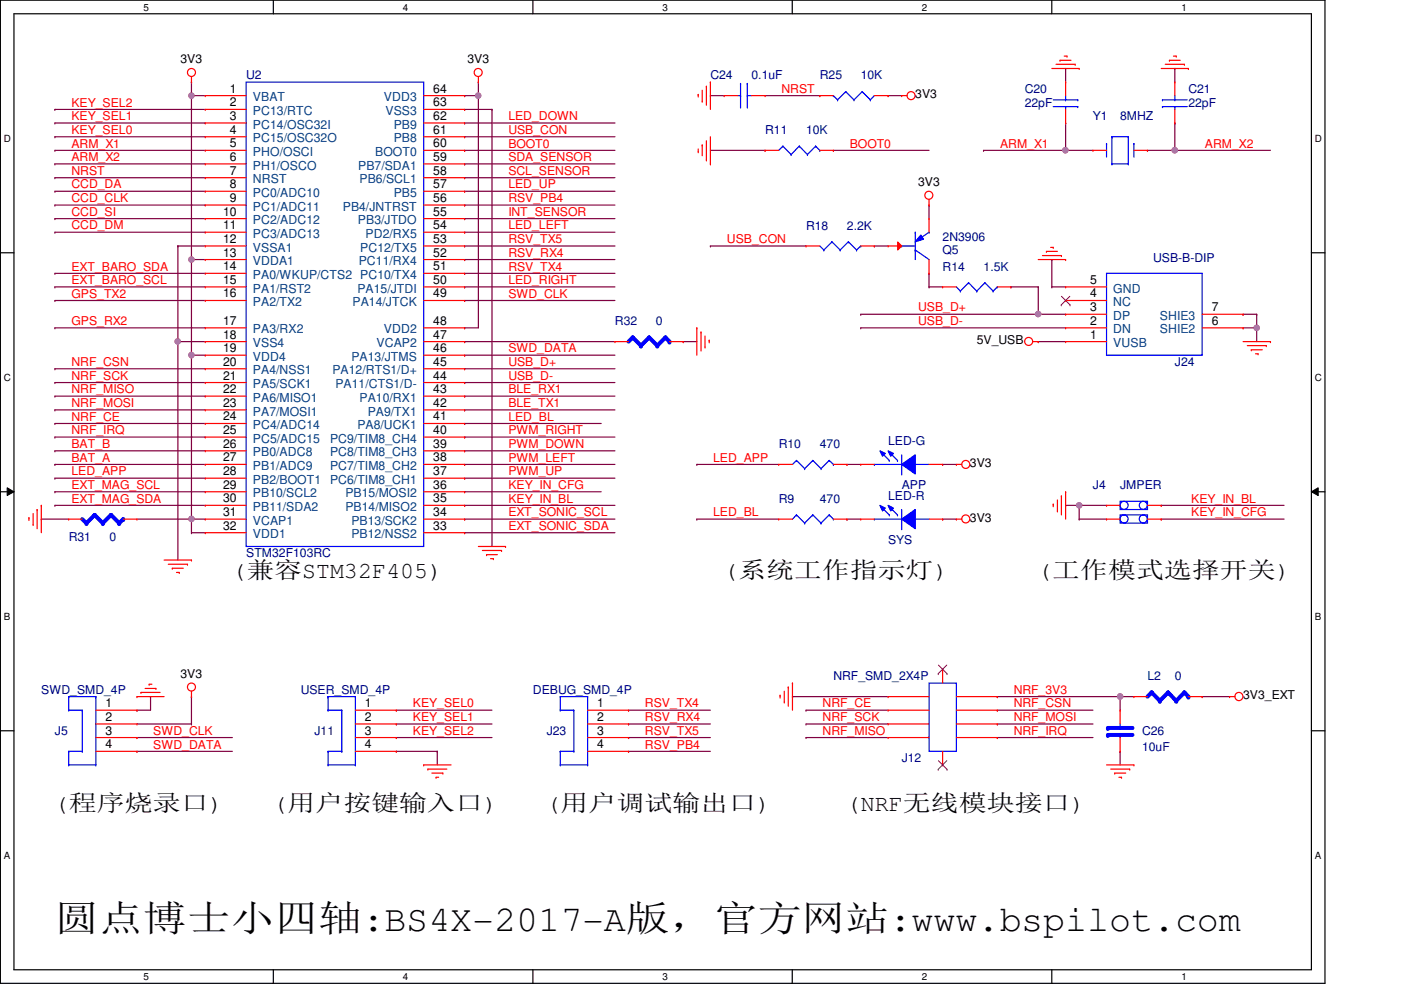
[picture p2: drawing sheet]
<svg xmlns="http://www.w3.org/2000/svg" width="297mm" height="210mm" viewBox="0 0 297 210" stroke-linecap="round" stroke-linejoin="round" font-family="sans-serif">
<path d="M.1 0h280.8v208.5h-280.8zM3 2.9h275v202.7h-275z" fill="none" stroke="#000" stroke-width=".25"/>
<g fill="#fff">
<path d="M30.4 .3h1.2v2.4h-1.2z"/>
<path d="M30.4 205.9h1.2v2.3h-1.2z"/>
</g>
<path d="M58 0v2.9M58 205.6v2.9" fill="none" stroke="#000" stroke-width=".25"/>
<g fill="#fff">
<path d="M85.4 .3h1.2v2.4h-1.2z"/>
<path d="M85.4 205.9h1.2v2.3h-1.2z"/>
</g>
<path d="M113 0v2.9M113 205.6v2.9" fill="none" stroke="#000" stroke-width=".25"/>
<g fill="#fff">
<path d="M140.5 .3h1.1v2.4h-1.1z"/>
<path d="M140.5 205.9h1.1v2.3h-1.1z"/>
</g>
<path d="M168 0v2.9M168 205.6v2.9" fill="none" stroke="#000" stroke-width=".25"/>
<g fill="#fff">
<path d="M195.4 .3h1.2v2.4h-1.2z"/>
<path d="M195.4 205.9h1.2v2.3h-1.2z"/>
</g>
<path d="M223 0v2.9M223 205.6v2.9" fill="none" stroke="#000" stroke-width=".25"/>
<g fill="#fff">
<path d="M250.5 .3h1.1v2.4h-1.1z"/>
<path d="M250.5 205.9h1.1v2.3h-1.1z"/>
<path d="M.8 28.2h1.5v2.4h-1.5z"/>
<path d="M278.8 28.2h1.4v2.4h-1.4z"/>
<path d="M.8 78.9h1.5v2.3h-1.5z"/>
<path d="M278.8 78.9h1.4v2.3h-1.4z"/>
</g>
<path d="M.1 53.6h2.9M278 53.6h2.9" fill="none" stroke="#000" stroke-width=".25"/>
<g fill="#fff">
<path d="M.8 129.6h1.4v2.3h-1.4z"/>
<path d="M278.8 129.6h1.3v2.3h-1.3z"/>
</g>
<path d="M.1 104.3h2.9M278 104.3h2.9" fill="none" stroke="#000" stroke-width=".25"/>
<path d="M1.5 103.4l1.5 .9-1.5 .8zM278 104.3l1.5-.9v1.7z" fill="#000"/>
<path d="M1.5 103.4l1.5 .9-1.5 .8zM278 104.3l1.5-.9v1.7z" fill="none" stroke="#000" stroke-width=".21"/>
<g fill="#fff">
<path d="M.8 180.3h1.4v2.3h-1.4z"/>
<path d="M278.8 180.3h1.3v2.3h-1.3z"/>
</g>
<path d="M.1 154.9h2.9M278 154.9h2.9" fill="none" stroke="#000" stroke-width=".25"/>
<g fill="none" stroke="#800040" stroke-width=".25">
<path d="M101.4 17.4h.1M101.4 17.4v52.1h-2.9M98.5 23.2h.1M98.5 20.3h.1M98.5 23.2h5.8M98.5 20.3h2.9M101.4 20.3h.1M104.3 23.2h.1M104.3 23.2v92.7M98.5 69.5h.1M98.5 84h.1M98.5 86.9h.1"/>
<path d="M98.5 84h31.9M98.5 86.9h31.9"/>
</g>
<circle cx="101.4" cy="20.3" r=".56" fill="#f0f"/>
<circle cx="101.4" cy="20.3" r=".56" fill="none" stroke="#f0f" stroke-width=".25"/>
<g fill="none" stroke="#800040" stroke-width=".25">
<path d="M98.5 31.9h.1M98.5 31.9h31.9M11.6 78.2h.1M11.6 69.5h.1M11.6 63.7h.1M11.6 78.2h31.9M11.6 69.5h31.9M11.6 63.7h31.9M37.7 72.4h.1M37.7 72.4v46.3M98.5 78.2h.1M98.5 78.2h31.9"/>
<path d="M98.5 81.1h.1M98.5 81.1h31.9"/>
</g>
<circle cx="37.7" cy="72.4" r=".56" fill="#f0f"/>
<circle cx="37.7" cy="72.4" r=".56" fill="none" stroke="#f0f" stroke-width=".25"/>
<path d="M11.6 31.9h.1M11.6 31.9h31.9M40.6 20.3h.1M40.6 20.3v34.7M40.6 55h.1M40.6 55h2.9" fill="none" stroke="#800040" stroke-width=".25"/>
<circle cx="40.6" cy="55" r=".56" fill="#f0f"/>
<circle cx="40.6" cy="55" r=".56" fill="none" stroke="#f0f" stroke-width=".25"/>
<circle cx="40.6" cy="20.3" r=".56" fill="#f0f"/>
<circle cx="40.6" cy="20.3" r=".56" fill="none" stroke="#f0f" stroke-width=".25"/>
<path d="M11.6 34.8h.1M11.6 37.7h.1M11.6 34.8h31.9M11.6 37.7h31.9M40.6 55h.1M40.6 55v20.3M40.6 75.3h.1M40.6 75.3h2.9M40.6 112.9h.1M40.6 110.1h.1M40.6 110.1v2.8M40.6 112.9h2.9" fill="none" stroke="#800040" stroke-width=".25"/>
<circle cx="40.6" cy="110" r=".56" fill="#f0f"/>
<circle cx="40.6" cy="110" r=".56" fill="none" stroke="#f0f" stroke-width=".25"/>
<g fill="none" stroke="#800040" stroke-width=".25">
<path d="M40.6 17.4h.1M40.6 17.4v2.9M225.9 14.5h.1M225.9 14.5v2.9M249.1 14.5h.1M249.1 14.5v2.9M40.6 20.3h.1M40.6 20.3h2.9M98.5 29h.1M98.5 37.7h.1M98.5 34.8h.1M98.5 26.1h.1"/>
<path d="M98.5 29h31.9M98.5 37.7h31.9M98.5 34.8h31.9M98.5 26.1h31.9M225.9 26.1h.1M225.9 31.9h.1M225.9 26.1v5.8M225.9 31.9h5.8M243.3 31.9h.1M249.1 26.1h.1M249.1 26.1v5.8h-5.8M11.6 49.2h.1"/>
<path d="M11.6 46.4h.1M11.6 43.5h.1M11.6 40.6h.1M11.6 58h.1M11.6 49.2h31.9M11.6 46.4h31.9M11.6 43.5h31.9M11.6 40.6h31.9M11.6 58h31.9M37.7 52.2h.1M37.7 52.2h5.8M98.5 52.2h.1"/>
<path d="M98.5 46.4h.1M98.5 49.2h.1M98.5 52.2h31.9M98.5 49.2h31.9M98.5 46.4h31.9M11.6 60.8h.1M11.6 60.8h31.9M37.7 72.4h.1M37.7 72.4h5.8M98.5 72.4h.1M98.5 60.8h.1M98.5 72.4h31.9"/>
<path d="M98.5 60.8h31.9M11.6 81.1h.1M11.6 86.9h.1M11.6 84h.1M11.6 95.6h.1M11.6 98.5h.1M11.6 81.1h31.9M11.6 86.9h31.9M11.6 84h31.9M11.6 95.6h31.9M11.6 98.5h31.9M98.5 89.8h.1"/>
<path d="M98.5 89.8h29M40.6 110.1h.1M40.6 110.1h2.9M98.5 107.1h.1M98.5 107.1h31.9M147.7 110.1h.1M147.7 110.1h17.4M179.6 110.1h.1M179.6 110.1h2.9M199.9 110.1h.1M199.9 110.1h2.9M133.3 153.5h.1"/>
<path d="M133.3 156.4h.1M133.3 153.5h17.3M133.3 156.4h17.3"/>
</g>
<circle cx="249.1" cy="31.9" r=".57" fill="#f0f"/>
<circle cx="249.1" cy="31.9" r=".57" fill="none" stroke="#f0f" stroke-width=".25"/>
<path d="M208.5 31.9h.1M208.5 31.9h17.4" fill="none" stroke="#800040" stroke-width=".25"/>
<circle cx="225.9" cy="31.9" r=".56" fill="#f0f"/>
<circle cx="225.9" cy="31.9" r=".56" fill="none" stroke="#f0f" stroke-width=".25"/>
<path d="M249.1 31.9h.1M249.1 31.9h20.3M228.8 107.1h.1M228.8 107.1v3" fill="none" stroke="#800040" stroke-width=".25"/>
<circle cx="228.8" cy="107.1" r=".56" fill="#f0f"/>
<circle cx="228.8" cy="107.1" r=".56" fill="none" stroke="#f0f" stroke-width=".25"/>
<g fill="none" stroke="#800040" stroke-width=".25">
<path d="M150.6 31.9h11.6M162.2 31.9h.1M176.7 31.9h.1M176.7 31.9h20.3M188.3 20.3h.1M188.3 20.3h2.9M98.5 40.6h.1M98.5 43.5h.1M98.5 40.6h31.9M98.5 43.5h31.9M147.7 98.5h.1M147.7 98.5h17.4"/>
<path d="M179.6 98.5h.1M179.6 98.5h2.9M199.9 98.5h.1M199.9 98.5h2.9M225.9 107.1h.1M225.9 107.1h8.7M228.8 107.1h.1M228.8 110.1h.1M228.8 110.1h5.8M246.2 107.1h.1M246.2 110.1h.1M246.2 107.1h26"/>
<path d="M246.2 110.1h26M84 150.6h.1M84 153.5h.1M84 159.3h.1M84 156.4h.1M84 150.6h20.3M84 153.5h20.3M84 159.3h8.7M84 156.4h20.3M92.7 159.3h.1M92.7 159.3v2.9M133.3 150.6h.1"/>
<path d="M133.3 150.6h17.3M168 147.7h.1M168 147.7h20.3M170.9 150.6h.1M170.9 153.5h.1M170.9 156.4h.1M170.9 150.6h17.4M170.9 153.5h17.4M170.9 156.4h17.4M211.5 150.6h.1M211.5 150.6h20.2M237.5 159.3h.1"/>
<path d="M237.5 147.7h.1M237.5 147.7h2.9M237.5 147.7v2.9M237.5 159.3v2.9M254.9 147.7h.1M254.9 147.7h5.8"/>
</g>
<circle cx="237.5" cy="147.7" r=".56" fill="#f0f"/>
<circle cx="237.5" cy="147.7" r=".56" fill="none" stroke="#f0f" stroke-width=".25"/>
<g fill="none" stroke="#800040" stroke-width=".25">
<path d="M197 43.5h.1M197 58h.1M197 43.5v2.9M197 58v2.8M223 55h.1M223 55v5.8M182.5 66.6h.1M182.5 66.6h43.4M220.1 60.8h.1M220.1 72.4h.1M220.1 66.6h.1M220.1 60.8v5.8"/>
<path d="M220.1 72.4h5.8M223 60.8h.1M223 60.8h2.9M211.5 147.7h.1M211.5 153.5h.1M211.5 156.4h.1M211.5 147.7h26M211.5 153.5h20.2M211.5 156.4h20.2"/>
</g>
<circle cx="220.1" cy="66.6" r=".56" fill="#f0f"/>
<circle cx="220.1" cy="66.6" r=".56" fill="none" stroke="#f0f" stroke-width=".25"/>
<g fill="none" stroke="#800040" stroke-width=".25">
<path d="M185.4 52.2h.1M185.4 52.2h2.9M182.5 69.5h.1M182.5 69.5h43.4M214.3 60.8h.1M214.3 60.8h5.8M263.6 66.6h.1M263.6 66.6h2.8M266.4 69.5h.1M266.4 69.5v2.9M29 150.6h.1M29 156.4h.1"/>
<path d="M29 159.3h.1M29 153.5h11.6M29 156.4h20.3M29 159.3h20.3M31.9 147.7h.1M31.9 147.7v2.9h-2.9M40.6 153.5h.1M40.6 147.7h.1M40.6 147.7v5.8"/>
</g>
<circle cx="266.4" cy="69.5" r=".56" fill="#f0f"/>
<circle cx="266.4" cy="69.5" r=".56" fill="none" stroke="#f0f" stroke-width=".25"/>
<g fill="none" stroke="#800040" stroke-width=".25">
<path d="M11.6 29h.1M11.6 26.1h.1M11.6 23.2h.1M11.6 29h31.9M11.6 26.1h31.9M11.6 23.2h31.9M150.6 20.3h.1M150.6 20.3h2.9M162.2 20.3h11.6M173.8 20.3h.1M37.7 52.2h.1M37.7 52.2v20.2"/>
<path d="M98.5 58h.1M98.5 55h.1M98.5 58h31.9M98.5 55h31.9M150.6 52.2h.1M150.6 52.2h20.3M40.6 75.3h.1M40.6 75.3v34.8M98.5 63.7h.1M98.5 75.3h.1M98.5 63.7h31.9M98.5 75.3h31.9"/>
<path d="M144.9 72.4h.1M144.9 72.4h2.8M197 60.8h.1M197 60.8h2.9M263.6 69.5h.1M266.4 66.6h.1M266.4 66.6v2.9h-2.8M11.6 89.8h.1M11.6 92.7h.1M11.6 89.8h31.9M11.6 92.7h31.9M98.5 98.5h.1"/>
<path d="M98.5 95.6h.1M98.5 92.7h.1M98.5 92.7h31.9M98.5 98.5h31.9M98.5 95.6h31.9M8.8 110.1h.1M8.8 110.1h5.8M11.6 101.4h.1M11.6 104.3h.1M11.6 107.1h.1M11.6 101.4h31.9M11.6 104.3h31.9"/>
<path d="M11.6 107.1h31.9M98.5 104.3h.1M98.5 110.1h.1M98.5 112.9h.1M98.5 101.4h.1M98.5 101.4h31.9M98.5 104.3h29M98.5 110.1h31.9M98.5 112.9h31.9M133.3 159.3h.1M133.3 159.3h17.3"/>
</g>
<circle cx="40.6" cy="75.3" r=".56" fill="#f0f"/>
<circle cx="40.6" cy="75.3" r=".56" fill="none" stroke="#f0f" stroke-width=".25"/>
<path d="M29 110.1h11.6M40.6 110.1h.1" fill="none" stroke="#800040" stroke-width=".25"/>
<g fill="none" stroke="#f00" stroke-width=".25">
<path d="M40.6 17.4h.1M40.6 16.3v1.1M101.4 17.4h.1M101.4 16.3v1.1M148.9 19.1v2.4M149.8 18.3h.1M149.8 18.3v4M150.6 17.4h.1M150.6 17.4v5.8M223 14.5h5.8M223.9 13.6h4.1M224.7 12.8h.1"/>
<path d="M224.7 12.8h2.4M225.6 11.9h.6M226.2 11.9h.1M228 13.6h.1M228.8 14.5h.1M246.2 14.5h5.8M247.1 13.6h4M247.9 12.8h.1M247.9 12.8h2.3M248.8 11.9h.6M249.4 11.9h.1M251.1 13.6h.1"/>
<path d="M252 14.5h.1M148 32.2h.1M148 20h.1M148 20v.6M148 31.6v.6M148.9 30.7h.1M148.9 21.5h.1M148.9 30.7v2.3M149.8 33.9h.1M149.8 29.8v4.1M150.6 34.8h.1M150.6 29v5.8"/>
<path d="M191.2 20.3h.1M191.2 20.3h1.1M197 43.5h.1M197 42.3v1.2M220.1 55h5.8M221 54.2h4M221.9 53.3h.1M221.9 53.3h2.3M222.8 52.5h.5M223.3 52.5h.1M225 54.2h.1M225.9 55h.1"/>
<path d="M147.7 69.5h.1M147.7 69.5v5.8M148.6 70.4h.1M148.6 70.4v4M149.5 73.6h.1M149.5 71.2v2.4M150.4 72.1h.1M150.4 72.1v.6M219 72.4h1.1M220.1 72.4h.1M263.6 72.4h5.8M264.5 73.3h4"/>
<path d="M265.3 74.2h.1M265.3 74.2h2.3M266.2 75h.5M266.7 75h.1M268.5 73.3h.1M269.4 72.4h.1M202.8 98.5h.1M202.8 98.5h1.1M6.1 109.8h.1M6.1 109.8v.6M7 111.2h.1M7 108.9v2.3"/>
<path d="M7.9 108h.1M7.9 108v4.1M8.8 107.1h.1M8.8 107.1v5.8M34.8 118.7h5.8M35.7 119.6h4M39.7 119.6h.1M40.6 118.7h.1M101.4 115.9h5.8M102.3 116.7h4M103.2 117.6h.1M103.2 117.6h2.2"/>
<path d="M104 118.4h.6M104.6 118.4h.1M106.3 116.7h.1M107.2 115.9h.1M202.8 110.1h.1M202.8 110.1h1.1M223.3 106.9h.1M223.3 106.9v.5M224.2 108.3h.1M224.2 106v2.3M225 105.2h.1M225 105.2v4"/>
<path d="M225.9 104.3h.1M225.9 104.3v5.8M36.5 120.5h.1M36.5 120.5h2.4M37.4 121.4h.6M38 121.4h.1M29 147.7h.1M29 147.7h5.8M29.9 146.8h.1M29.9 146.8h4M30.8 146h2.3M31.6 145.1h.1"/>
<path d="M31.6 145.1h.6M33.1 146h.1M40.6 147.7h.1M40.6 146.6v1.1M165.4 147.4h.1M165.4 147.4v.6M166.3 148.8h.1M166.3 146.6v2.2M167.1 145.7h.1M167.1 145.7v4M168 144.8h.1M168 144.8v5.8"/>
<path d="M260.7 147.7h.1M260.7 147.7h1.1M89.8 162.2h.1M89.8 162.2h5.8M90.7 163.1h.1M90.7 163.1h4M91.6 163.9h2.3M92.5 164.8h.1M92.5 164.8h.5M93.9 163.9h.1M234.6 162.2h5.8M235.5 163.1h4"/>
<path d="M236.3 163.9h.1M236.3 163.9h2.4M237.2 164.8h.6M237.8 164.8h.1M239.5 163.1h.1M240.4 162.2h.1"/>
<circle cx="40.6" cy="15.4" r=".85"/>
<circle cx="101.4" cy="15.4" r=".85"/>
<circle cx="193.2" cy="20.3" r=".85"/>
<circle cx="196.9" cy="41.4" r=".85"/>
<circle cx="218.1" cy="72.4" r=".85"/>
<circle cx="204.8" cy="98.5" r=".85"/>
<circle cx="204.8" cy="110" r=".85"/>
<circle cx="40.6" cy="145.7" r=".85"/>
<circle cx="262.7" cy="147.7" r=".86"/>
</g>
<path d="M185.4 98.5h.1M185.4 98.5h5.8M191.2 96.4v4.1M194.1 98.5h.1M194.1 98.5h2.9M191.2 100.5h.1" fill="none" stroke="#00f" stroke-width=".25"/>
<path d="M191.2 98.5l2.9-2.1v4.1z" fill-rule="evenodd" fill="#00f"/>
<path d="M191.2 98.5l2.9-2.1v4.1z" fill="none" stroke="#00f" stroke-width=".25"/>
<path d="M186.6 95.6l1.1 .5-.6 .6z" fill-rule="evenodd" fill="#00f"/>
<path d="M186.6 95.6l1.1 .5-.6 .6z" fill="none" stroke="#00f" stroke-width=".25"/>
<path d="M188.3 95.6l1.1 .5-.6 .6z" fill-rule="evenodd" fill="#00f"/>
<path d="M186.8 95.9l1.7 1.7M188.3 95.6l1.1 .5-.6 .6zM188.5 97.6h.1M188.5 95.9l1.8 1.7M190.3 97.6h.1M185.4 110.1h.1M185.4 110.1h5.8M191.2 112.1h.1M191.2 108v4.1M194.1 110.1h.1M194.1 110.1h2.9" fill="none" stroke="#00f" stroke-width=".25"/>
<path d="M182.5 98.5h.1M182.5 98.5h2.9M197 98.5h2.9M199.9 98.5h.1" fill="none" stroke="#f00" stroke-width=".25"/>
<path d="M191.2 110.1l2.9-2.1v4.1z" fill-rule="evenodd" fill="#00f"/>
<path d="M191.2 110.1l2.9-2.1v4.1z" fill="none" stroke="#00f" stroke-width=".25"/>
<path d="M186.6 107.1l1.1 .6-.6 .6z" fill-rule="evenodd" fill="#00f"/>
<path d="M186.6 107.1l1.1 .6-.6 .6z" fill="none" stroke="#00f" stroke-width=".25"/>
<path d="M188.3 107.1l1.1 .6-.6 .6z" fill-rule="evenodd" fill="#00f"/>
<g fill="none" stroke="#00f" stroke-width=".25">
<path d="M234.6 58h20.3v17.3h-20.3zM186.8 107.4l1.7 1.8M188.3 107.1l1.1 .6-.6 .6zM188.5 109.2h.1M188.5 107.4l1.8 1.8M190.3 109.2h.1M69.6 159.3h.1M69.6 150.6h.1M69.6 147.7h.1M69.6 147.7h5.7M69.6 147.7v2.9M69.6 159.3v2.9"/>
<path d="M69.6 159.3h2.9M69.6 150.6h2.9M72.5 159.3h.1M72.5 150.6h.1M72.5 150.6v8.7M75.3 147.7h.1M75.3 147.7v14.5M69.6 162.2h.1M69.6 162.2h5.7M75.3 162.2h.1"/>
</g>
<g fill="none" stroke="#f00" stroke-width=".25">
<path d="M225.9 72.4h.1M225.9 69.5h.1M225.9 66.6h.1M225.9 63.7h.1M225.9 60.8h.1M225.9 72.4h8.7M225.9 69.5h8.7M225.9 66.6h8.7M225.9 63.7h8.7M225.9 60.8h8.7M254.9 69.5h8.7M254.9 66.6h8.7"/>
<path d="M263.6 69.5h.1M263.6 66.6h.1M182.5 110.1h.1M182.5 110.1h2.9M197 110.1h2.9M199.9 110.1h.1M75.3 150.6h8.7M75.3 153.5h8.7M75.3 156.4h8.7M75.3 159.3h8.7M84 150.6h.1M84 153.5h.1"/>
<path d="M84 156.4h.1M84 159.3h.1"/>
</g>
<path d="M225 64.6h.1M225 62.8l1.9 1.8M226.8 62.8l-1.8 1.8M226.9 64.6h.1" fill="none" stroke="#804000" stroke-width=".21"/>
<path d="M17.4 110.1l.9 .8" fill="none" stroke="#00f" stroke-width=".85"/>
<circle cx="18.3" cy="110.9" r=".42" fill="#00f"/>
<path d="M20.1 109.2l-1.8 1.7" fill="none" stroke="#00f" stroke-width=".85"/>
<circle cx="20.1" cy="109.2" r=".42" fill="#00f"/>
<path d="M20.1 109.2l1.7 1.7" fill="none" stroke="#00f" stroke-width=".85"/>
<circle cx="21.8" cy="110.9" r=".42" fill="#00f"/>
<path d="M23.5 109.2l-1.7 1.7" fill="none" stroke="#00f" stroke-width=".85"/>
<circle cx="23.5" cy="109.2" r=".42" fill="#00f"/>
<path d="M23.5 109.2l1.8 1.7" fill="none" stroke="#00f" stroke-width=".85"/>
<circle cx="25.3" cy="110.9" r=".42" fill="#00f"/>
<path d="M26.1 110.1l-.8 .8" fill="none" stroke="#00f" stroke-width=".85"/>
<circle cx="26.1" cy="110.1" r=".42" fill="#00f"/>
<g fill="none" stroke="#f00" stroke-width=".25">
<path d="M225.9 17.4h.1M225.9 17.4v2.9M249.1 17.4h.1M249.1 17.4v2.9M153.5 20.3h.1M153.5 20.3h2.9M159.3 20.3h2.9M162.2 20.3h.1M225.9 26.1h.1M225.9 23.2v2.9M231.7 31.9h.1M231.7 31.9h2.9"/>
<path d="M240.4 31.9h2.9M243.3 31.9h.1M249.1 26.1h.1M249.1 23.2v2.9M199.9 60.8h.1M199.9 60.8h2.9M211.5 60.8h2.8M214.3 60.8h.1M165.1 98.5h.1M165.1 98.5h2.9M176.7 98.5h2.9M179.6 98.5h.1"/>
<path d="M14.6 110.1h.1M14.6 110.1h2.8M26.1 110.1h2.9M29 110.1h.1M165.1 110.1h.1M165.1 110.1h2.9M176.7 110.1h2.9M179.6 110.1h.1M234.6 107.1h.1M234.6 110.1h.1M234.6 110.1h2.9M234.6 107.1h2.9"/>
<path d="M243.3 110.1h2.9M243.3 107.1h2.9M246.2 110.1h.1M246.2 107.1h.1M20.3 150.6h8.7M20.3 153.5h8.7M20.3 156.4h8.7M20.3 159.3h8.7M29 150.6h.1M29 153.5h.1M29 156.4h.1M29 159.3h.1"/>
<path d="M124.6 150.6h8.7M124.6 153.5h8.7M124.6 156.4h8.7M124.6 159.3h8.7M133.3 150.6h.1M133.3 153.5h.1M133.3 156.4h.1M133.3 159.3h.1M188.3 147.7h.1M188.3 150.6h.1M188.3 153.5h.1M188.3 156.4h.1"/>
<path d="M188.3 147.7h8.7M188.3 150.6h8.7M188.3 153.5h8.7M188.3 156.4h8.7M199.9 141.9h.1M199.9 141.9v2.9M199.9 159.3v2.9M202.8 147.7h8.7M202.8 150.6h8.7M202.8 153.5h8.7M202.8 156.4h8.7M211.5 156.4h.1"/>
<path d="M211.5 153.5h.1M211.5 150.6h.1M211.5 147.7h.1M199.9 162.2h.1"/>
</g>
<g fill="none" stroke="#00f" stroke-width=".25">
<path d="M157 17.7h.1M157 17.7v5.2M158.5 17.7h.1M158.5 17.7v5.2M156.4 20.3h.6M157 20.3h.1M158.5 20.3h.1M158.5 20.3h.8M223.3 21.2h5.2M223.3 22.6h5.2M225.9 22.6h.1M225.9 21.2h.1"/>
<path d="M225.9 20.3v.9M225.9 22.6v.6M228.5 21.2h.1M228.5 22.6h.1M234.6 30.4h.1M234.6 30.4v2.9M235.8 29h.1M235.8 34.8h.1M235.8 29h3.4M235.8 29v5.8M235.8 34.8h3.4M239.2 29h.1"/>
<path d="M239.2 34.8h.1M239.2 29v5.8M240.4 30.4h.1M240.4 30.4v2.9M246.5 21.2h.1M246.5 22.6h.1M246.5 21.2h5.2M246.5 22.6h5.2M249.1 22.6h.1M249.1 21.2h.1M249.1 20.3v.9M249.1 22.6v.6"/>
<path d="M205.4 59.9h.1M205.4 59.9l-1.8 1.8M205.4 59.9l1.7 1.8M208.8 59.9h.1M208.8 59.9l-1.7 1.8M208.8 59.9l1.8 1.8M202.8 60.8l.8 .9M203.6 61.7h.1M207.1 61.7h.1M210.6 61.7h.1M211.5 60.8h.1M211.5 60.8l-.9 .9"/>
<path d="M168.9 97.6h.1M168.9 97.6l-.9 .9M168.9 97.6l1.7 1.8M170.6 99.4h.1M172.3 97.6h.1M172.3 97.6l-1.7 1.8M172.3 97.6l1.8 1.8M174.1 99.4h.1M175.8 97.6h.1M175.8 97.6l-1.7 1.8M175.8 97.6l.9 .9M176.7 98.5h.1"/>
<path d="M168.9 109.2h.1M168.9 109.2l-.9 .9M168.9 109.2l1.7 1.7M170.6 110.9h.1M172.3 109.2h.1M172.3 109.2l-1.7 1.7M172.3 109.2l1.8 1.7M174.1 110.9h.1M175.8 109.2h.1M175.8 109.2l-1.7 1.7M175.8 109.2l.9 .9M176.7 110.1h.1"/>
<path d="M237.5 109.2h5.8v1.7h-5.8zM237.5 106.3h5.8v1.7h-5.8zM14.6 159.3h.1M14.6 150.6h.1M14.6 147.7h.1M14.6 147.7h5.7M14.6 159.3h2.8M14.6 150.6h2.8M14.6 147.7v2.9M14.6 159.3v2.9M17.4 159.3h.1M17.4 150.6h.1"/>
<path d="M17.4 150.6v8.7M20.3 147.7h.1M20.3 147.7v14.5M118.8 159.3h.1M118.8 150.6h.1M118.8 147.7h.1M118.8 147.7h5.8M118.8 147.7v2.9M118.8 159.3v2.9M118.8 159.3h2.9M118.8 150.6h2.9M121.7 159.3h.1"/>
<path d="M121.7 150.6h.1M121.7 150.6v8.7M124.6 147.7h.1M124.6 147.7v14.5M197 144.8h5.8v14.5h-5.8zM14.6 162.2h.1M14.6 162.2h5.7M20.3 162.2h.1M118.8 162.2h.1M118.8 162.2h5.8M124.6 162.2h.1"/>
<circle cx="238.3" cy="107.1" r=".85"/>
<circle cx="238.3" cy="110" r=".85"/>
<circle cx="242.4" cy="107.1" r=".85"/>
<circle cx="242.4" cy="110" r=".85"/>
</g>
<path d="M198.9 142.8h.1M199 141l1.8 1.8M200.7 141l-1.8 1.8M200.8 142.8h.1M198.9 163.1h.1M199 161.3l1.8 1.8M200.7 161.3l-1.8 1.8M200.8 163.1h.1" fill="none" stroke="#804000" stroke-width=".21"/>
<path d="M134.2 71.5l-.9 .9" fill="none" stroke="#00f" stroke-width=".85"/>
<circle cx="134.2" cy="71.5" r=".42" fill="#00f"/>
<path d="M134.2 71.5l1.7 1.8" fill="none" stroke="#00f" stroke-width=".85"/>
<circle cx="135.9" cy="73.3" r=".42" fill="#00f"/>
<path d="M137.6 71.5l-1.7 1.8" fill="none" stroke="#00f" stroke-width=".85"/>
<circle cx="137.6" cy="71.5" r=".42" fill="#00f"/>
<path d="M137.6 71.5l1.8 1.8" fill="none" stroke="#00f" stroke-width=".85"/>
<circle cx="139.4" cy="73.3" r=".42" fill="#00f"/>
<path d="M141.1 71.5l-1.7 1.8" fill="none" stroke="#00f" stroke-width=".85"/>
<circle cx="141.1" cy="71.5" r=".42" fill="#00f"/>
<path d="M141.1 71.5l.8 .9" fill="none" stroke="#00f" stroke-width=".85"/>
<circle cx="141.9" cy="72.4" r=".42" fill="#00f"/>
<g fill="none" stroke="#f00" stroke-width=".25">
<path d="M43.5 20.3h.1M43.5 23.2h.1M43.5 26.1h.1M43.5 29h.1M43.5 31.9h.1M43.5 34.8h.1M43.5 37.7h.1M43.5 20.3h8.7M43.5 23.2h8.7M43.5 26.1h8.7M43.5 29h8.7M43.5 31.9h8.7"/>
<path d="M43.5 34.8h8.7M43.5 37.7h8.7M89.8 20.3h8.7M89.8 23.2h8.7M89.8 26.1h8.7M89.8 29h8.7M89.8 31.9h8.7M89.8 34.8h8.7M89.8 37.7h8.7M98.5 37.7h.1M98.5 34.8h.1M98.5 31.9h.1"/>
<path d="M98.5 29h.1M98.5 26.1h.1M98.5 23.2h.1M98.5 20.3h.1M43.5 40.6h.1M43.5 43.5h.1M43.5 46.4h.1M43.5 49.2h.1M43.5 52.2h.1M43.5 55h.1M43.5 58h.1M43.5 40.6h8.7"/>
<path d="M43.5 43.5h8.7M43.5 46.4h8.7M43.5 49.2h8.7M43.5 52.2h8.7M43.5 55h8.7M43.5 58h8.7M89.8 40.6h8.7M89.8 43.5h8.7M89.8 46.4h8.7M89.8 49.2h8.7M89.8 52.2h8.7M89.8 55h8.7"/>
<path d="M89.8 58h8.7M98.5 58h.1M98.5 55h.1M98.5 52.2h.1M98.5 49.2h.1M98.5 46.4h.1M98.5 43.5h.1M98.5 40.6h.1M170.9 52.2h.1M170.9 52.2h2.9M182.5 52.2h2.9M185.4 52.2h.1"/>
<path d="M43.5 60.8h.1M43.5 63.7h.1M43.5 69.5h.1M43.5 72.4h.1M43.5 75.3h.1M43.5 78.2h.1M43.5 72.4h8.7M43.5 60.8h8.7M43.5 63.7h8.7M43.5 69.5h8.7M43.5 75.3h8.7M43.5 78.2h8.7"/>
<path d="M89.8 72.4h8.7M89.8 60.8h8.7M89.8 63.7h8.7M89.8 69.5h8.7M89.8 75.3h8.7M89.8 78.2h8.7M98.5 78.2h.1M98.5 75.3h.1M98.5 72.4h.1M98.5 69.5h.1M98.5 63.7h.1M98.5 60.8h.1"/>
<path d="M130.4 72.4h.1M130.4 72.4h2.9M141.9 72.4h3M144.9 72.4h.1M43.5 81.1h.1M43.5 84h.1M43.5 86.9h.1M43.5 89.8h.1M43.5 92.7h.1M43.5 95.6h.1M43.5 98.5h.1M43.5 81.1h8.7"/>
<path d="M43.5 84h8.7M43.5 86.9h8.7M43.5 89.8h8.7M43.5 92.7h8.7M43.5 95.6h8.7M43.5 98.5h8.7M89.8 81.1h8.7M89.8 84h8.7M89.8 86.9h8.7M89.8 89.8h8.7M89.8 92.7h8.7M89.8 95.6h8.7"/>
<path d="M89.8 98.5h8.7M98.5 98.5h.1M98.5 95.6h.1M98.5 92.7h.1M98.5 89.8h.1M98.5 86.9h.1M98.5 84h.1M98.5 81.1h.1M43.5 101.4h.1M43.5 104.3h.1M43.5 107.1h.1M43.5 110.1h.1"/>
<path d="M43.5 112.9h.1M43.5 101.4h8.7M43.5 104.3h8.7M43.5 107.1h8.7M43.5 110.1h8.7M43.5 112.9h8.7M89.8 101.4h8.7M89.8 104.3h8.7M89.8 107.1h8.7M89.8 110.1h8.7M89.8 112.9h8.7M98.5 112.9h.1"/>
<path d="M98.5 110.1h.1M98.5 107.1h.1M98.5 104.3h.1M98.5 101.4h.1"/>
</g>
<g fill="none" stroke="#00f" stroke-width=".25">
<path d="M52.2 17.4h37.6v98.5h-37.6zM173.8 52.2l.9 .8M174.7 53h.1M176.4 51.3h.1M176.4 51.3l-1.7 1.7M176.4 51.3l1.7 1.7M178.1 53h.1M179.9 51.3h.1M179.9 51.3l-1.8 1.7M179.9 51.3l1.7 1.7M181.6 53h.1M182.5 52.2h.1"/>
<path d="M182.5 52.2l-.9 .8"/>
</g>
<path d="M244.2 146.8l-.9 .9" fill="none" stroke="#00f" stroke-width=".85"/>
<circle cx="244.2" cy="146.8" r=".42" fill="#00f"/>
<path d="M244.2 146.8l1.7 1.8" fill="none" stroke="#00f" stroke-width=".85"/>
<circle cx="245.9" cy="148.6" r=".42" fill="#00f"/>
<path d="M247.6 146.8l-1.7 1.8" fill="none" stroke="#00f" stroke-width=".85"/>
<circle cx="247.6" cy="146.8" r=".42" fill="#00f"/>
<path d="M247.6 146.8l1.8 1.8" fill="none" stroke="#00f" stroke-width=".85"/>
<circle cx="249.4" cy="148.6" r=".42" fill="#00f"/>
<path d="M251.1 146.8l-1.7 1.8" fill="none" stroke="#00f" stroke-width=".85"/>
<circle cx="251.1" cy="146.8" r=".42" fill="#00f"/>
<path d="M251.1 146.8l.9 .9" fill="none" stroke="#00f" stroke-width=".85"/>
<circle cx="252" cy="147.7" r=".42" fill="#00f"/>
<path d="M240.4 147.7h.1M240.4 147.7h2.9M252 147.7h2.9M254.9 147.7h.1" fill="none" stroke="#f00" stroke-width=".25"/>
<path d="M191.2 52.2h.1M191.2 52.2h2.9M194.1 53h.1M194.1 49.2h.1M194.1 53l2.9 2M194.1 49.2v5.8M197 49.2h.1M197 49.2l-2.9 2.1" fill="none" stroke="#00f" stroke-width=".25"/>
<path d="M195.2 49.8l.6 .9-1.7 .6z" fill="#00f"/>
<path d="M195.2 49.8l.6 .9-1.7 .6z" fill="none" stroke="#00f" stroke-width=".25"/>
<path d="M197 58h.1M197 46.4h.1M197 46.4v2.8M197 55v3" fill="none" stroke="#f00" stroke-width=".25"/>
<path d="M190.3 51.3l.9 .9-.9 .8z" fill="#f00"/>
<path d="M188.3 52.2h.1M188.3 52.2h2.9M190.3 51.3l.9 .9-.9 .8z" fill="none" stroke="#f00" stroke-width=".25"/>
<path d="M237.5 155.8h.1M237.5 155.8v.6" fill="none" stroke="#00f" stroke-width=".25"/>
<path d="M234.9 154.3h5.2" fill="none" stroke="#00f" stroke-width=".85"/>
<circle cx="234.9" cy="154.3" r=".42" fill="#00f"/>
<path d="M234.9 155.8h5.2" fill="none" stroke="#00f" stroke-width=".85"/>
<circle cx="234.9" cy="155.8" r=".42" fill="#00f"/>
<g fill="none" stroke="#00f" stroke-width=".25">
<path d="M179.3 19.4h.1M179.3 19.4l1.8 1.8M179.3 19.4l-1.7 1.8M182.8 19.4h.1M182.8 19.4l1.7 1.8M182.8 19.4l-1.7 1.8M166 31h.1M166 31l-.9 .9M166 31l1.7 1.8M167.7 32.8h.1M169.5 31h.1M169.5 31l-1.8 1.8"/>
<path d="M169.5 31l1.7 1.8M171.2 32.8h.1M172.9 31h.1M172.9 31l-1.7 1.8M172.9 31l.9 .9M173.8 31.9h.1M176.7 20.3h.1M176.7 20.3l.9 .9M177.6 21.2h.1M181.1 21.2h.1M184.5 21.2h.1M185.4 20.3l-.9 .9"/>
<path d="M237.5 154.3h.1M237.5 153.5v.8"/>
</g>
<path d="M162.2 31.9h.1M162.2 31.9h2.9M173.8 20.3h.1M173.8 31.9h2.9M173.8 20.3h2.9M176.7 31.9h.1M185.4 20.3h2.9M188.3 20.3h.1M237.5 159.3h.1M237.5 150.6h.1M237.5 150.6v2.9M237.5 156.4v2.9" fill="none" stroke="#f00" stroke-width=".25"/>
<circle cx="101.4" cy="20.3" r=".56" fill="#f0f"/>
<circle cx="101.4" cy="20.3" r=".56" fill="none" stroke="#f0f" stroke-width=".25"/>
<circle cx="37.7" cy="72.4" r=".56" fill="#f0f"/>
<circle cx="37.7" cy="72.4" r=".56" fill="none" stroke="#f0f" stroke-width=".25"/>
<circle cx="40.6" cy="55" r=".56" fill="#f0f"/>
<circle cx="40.6" cy="55" r=".56" fill="none" stroke="#f0f" stroke-width=".25"/>
<circle cx="40.6" cy="20.3" r=".56" fill="#f0f"/>
<circle cx="40.6" cy="20.3" r=".56" fill="none" stroke="#f0f" stroke-width=".25"/>
<circle cx="40.6" cy="110" r=".56" fill="#f0f"/>
<circle cx="40.6" cy="110" r=".56" fill="none" stroke="#f0f" stroke-width=".25"/>
<circle cx="249.1" cy="31.9" r=".57" fill="#f0f"/>
<circle cx="249.1" cy="31.9" r=".57" fill="none" stroke="#f0f" stroke-width=".25"/>
<circle cx="225.9" cy="31.9" r=".56" fill="#f0f"/>
<circle cx="225.9" cy="31.9" r=".56" fill="none" stroke="#f0f" stroke-width=".25"/>
<circle cx="228.8" cy="107.1" r=".56" fill="#f0f"/>
<circle cx="228.8" cy="107.1" r=".56" fill="none" stroke="#f0f" stroke-width=".25"/>
<circle cx="237.5" cy="147.7" r=".56" fill="#f0f"/>
<circle cx="237.5" cy="147.7" r=".56" fill="none" stroke="#f0f" stroke-width=".25"/>
<circle cx="220.1" cy="66.6" r=".56" fill="#f0f"/>
<circle cx="220.1" cy="66.6" r=".56" fill="none" stroke="#f0f" stroke-width=".25"/>
<circle cx="266.4" cy="69.5" r=".56" fill="#f0f"/>
<circle cx="266.4" cy="69.5" r=".56" fill="none" stroke="#f0f" stroke-width=".25"/>
<circle cx="40.6" cy="75.3" r=".56" fill="#f0f"/>
<circle cx="40.6" cy="75.3" r=".56" fill="none" stroke="#f0f" stroke-width=".25"/>
<text font-size="7.8" x="11.6" y="197.3">圆圆圆圆圆圆圆:BS4X-2017-A版，官官官官:www.bspilot.com</text>
<g font-size="4.9">
<text x="49.3" y="122.6">(兼兼STM32F405)</text>
<text x="153.5" y="122.6">(系系系系系系系)</text>
<text x="220.1" y="122.6">(系系无工工工工工)</text>
<text x="11.6" y="171.9">(程程程程无)</text>
<text x="58" y="171.9">(用用用用用用无)</text>
<text x="115.9" y="171.9">(用用用用用用无)</text>
<text x="179.6" y="171.9">(NRF无无无无无无)</text>
</g>
<g font-size="2.6">
<text x="38.3" y="13.4">3V3</text>
<text x="99.1" y="13.4">3V3</text>
<text x="48.7" y="19.6">1</text>
<text x="48.7" y="22.6">2</text>
<text x="91.9" y="22.6">63</text>
<text x="91.9" y="19.6">64</text>
<text x="194.1" y="20.9">3V3</text>
<text x="48.7" y="25.4">3</text>
<text x="48.7" y="28.4">4</text>
<text x="91.9" y="28.4">61</text>
<text x="91.9" y="25.4">62</text>
<text x="48.7" y="31.2">5</text>
<text x="48.7" y="34.1">6</text>
<text x="91.9" y="34.1">59</text>
<text x="91.9" y="31.2">60</text>
<text x="48.7" y="37">7</text>
<text x="48.7" y="39.9">8</text>
<text x="91.9" y="39.9">57</text>
<text x="91.9" y="37">58</text>
<text x="194.6" y="39.4">3V3</text>
<text x="47.3" y="45.7">10</text>
<text x="48.7" y="42.8">9</text>
<text x="91.9" y="45.7">55</text>
<text x="91.9" y="42.8">56</text>
<text x="47.3" y="48.6">11</text>
<text x="47.3" y="51.5">12</text>
<text x="91.9" y="51.5">53</text>
<text x="91.9" y="48.6">54</text>
<text x="47.3" y="54.4">13</text>
<text x="47.3" y="57.3">14</text>
<text x="91.9" y="57.3">51</text>
<text x="91.9" y="54.4">52</text>
<text x="47.3" y="60.2">15</text>
<text x="47.3" y="63.1">16</text>
<text x="91.9" y="63.1">49</text>
<text x="91.9" y="60.2">50</text>
<text x="231.1" y="66">3</text>
<text x="231.1" y="63.1">4</text>
<text x="231.1" y="60.2">5</text>
<text x="256.9" y="66">7</text>
<text x="47.3" y="68.9">17</text>
<text x="47.3" y="71.8">18</text>
<text x="91.9" y="71.8">47</text>
<text x="91.9" y="68.9">48</text>
<text x="231.1" y="71.8">1</text>
<text x="231.1" y="68.9">2</text>
<text x="256.9" y="68.9">6</text>
<text x="47.3" y="74.7">19</text>
<text x="47.3" y="77.6">20</text>
<text x="91.9" y="77.6">45</text>
<text x="91.9" y="74.7">46</text>
<text x="207.1" y="73">5V_USB</text>
<text x="47.3" y="80.5">21</text>
<text x="47.3" y="83.4">22</text>
<text x="91.9" y="83.4">43</text>
<text x="91.9" y="80.5">44</text>
<text x="47.3" y="86.3">23</text>
<text x="47.3" y="89.2">24</text>
<text x="91.9" y="89.2">41</text>
<text x="91.9" y="86.3">42</text>
<text x="47.3" y="92">25</text>
<text x="47.3" y="95">26</text>
<text x="91.9" y="95">39</text>
<text x="91.9" y="92">40</text>
<text x="47.3" y="97.8">27</text>
<text x="47.3" y="100.8">28</text>
<text x="91.9" y="100.8">37</text>
<text x="91.9" y="97.8">38</text>
<text x="205.7" y="99.1">3V3</text>
<text x="47.3" y="103.6">29</text>
<text x="47.3" y="106.5">30</text>
<text x="91.9" y="106.5">35</text>
<text x="91.9" y="103.6">36</text>
<text x="47.3" y="109.4">31</text>
<text x="47.3" y="112.3">32</text>
<text x="91.9" y="112.3">33</text>
<text x="91.9" y="109.4">34</text>
<text x="205.7" y="110.7">3V3</text>
<text x="38.3" y="143.7">3V3</text>
<text x="22.3" y="149.9">1</text>
<text x="77.4" y="149.9">1</text>
<text x="126.6" y="149.9">1</text>
<text x="263.6" y="148.3">3V3_EXT</text>
<text x="22.3" y="152.9">2</text>
<text x="22.3" y="155.7">3</text>
<text x="77.4" y="152.9">2</text>
<text x="77.4" y="155.7">3</text>
<text x="126.6" y="152.9">2</text>
<text x="126.6" y="155.7">3</text>
<text x="22.3" y="158.7">4</text>
<text x="77.4" y="158.7">4</text>
<text x="126.6" y="158.7">4</text>
</g>
<g font-size="2.6" fill="#000080">
<text x="52.2" y="16.8">U2</text>
<text x="150.6" y="16.8">C24</text>
<text x="159.3" y="16.8">0.1uF</text>
<text x="173.8" y="16.8">R25</text>
<text x="182.5" y="16.8">10K</text>
<text x="217.3" y="19.7">C20</text>
<text x="217.3" y="22.6">22pF</text>
<text x="252" y="19.7">C21</text>
<text x="252" y="22.6">22pF</text>
<text x="162.2" y="28.4">R11</text>
<text x="170.9" y="28.4">10K</text>
<text x="231.7" y="25.5">Y1</text>
<text x="237.5" y="25.5">8MHZ</text>
<text x="170.9" y="48.7">R18</text>
<text x="179.6" y="48.7">2.2K</text>
<text x="199.9" y="53.9">Q5</text>
<text x="199.9" y="51">2N3906</text>
<text x="199.9" y="57.4">R14</text>
<text x="208.5" y="57.4">1.5K</text>
<text x="244.5" y="55.6">USB-B-DIP</text>
<text x="130.4" y="69">R32</text>
<text x="139.1" y="69">0</text>
<text x="249.1" y="77.6">J24</text>
<text x="165.1" y="95">R10</text>
<text x="173.8" y="95">470</text>
<text x="188.3" y="94.4">LED-G</text>
<text x="165.1" y="106.6">R9</text>
<text x="173.8" y="106.6">470</text>
<text x="188.3" y="106">LED-R</text>
<text x="191.2" y="103.7">APP</text>
<text x="231.7" y="103.7">J4</text>
<text x="237.5" y="103.7">JMPER</text>
<text x="14.6" y="114.7">R31</text>
<text x="23.2" y="114.7">0</text>
<text x="52.2" y="118.2">STM32F103RC</text>
<text x="188.3" y="115.3">SYS</text>
<text x="8.8" y="147.2">SWD_SMD_4P</text>
<text x="63.8" y="147.2">USER_SMD_4P</text>
<text x="113" y="147.2">DEBUG_SMD_4P</text>
<text x="176.7" y="144.2">NRF_SMD_2X4P</text>
<text x="243.3" y="144.2">L2</text>
<text x="249.1" y="144.2">0</text>
<text x="11.6" y="155.8">J5</text>
<text x="66.7" y="155.8">J11</text>
<text x="115.9" y="155.8">J23</text>
<text x="242.1" y="155.8">C26</text>
<text x="191.2" y="161.6">J12</text>
<text x="242.1" y="159.3">10uF</text>
</g>
<g font-size="2.6" fill="#f00">
<text x="15.2" y="22.6">KEY_SEL2</text>
<text x="165.7" y="19.7">NRST</text>
<text x="15.2" y="28.4">KEY_SEL0</text>
<text x="15.2" y="25.5">KEY_SEL1</text>
<text x="107.8" y="28.4">USB_CON</text>
<text x="107.8" y="25.5">LED_DOWN</text>
<text x="15.2" y="31.3">ARM_X1</text>
<text x="15.2" y="34.2">ARM_X2</text>
<text x="107.8" y="31.3">BOOT0</text>
<text x="107.8" y="34.2">SDA_SENSOR</text>
<text x="180.2" y="31.3">BOOT0</text>
<text x="212" y="31.3">ARM_X1</text>
<text x="255.5" y="31.3">ARM_X2</text>
<text x="15.2" y="37.1">NRST</text>
<text x="15.2" y="40">CCD_DA</text>
<text x="107.8" y="37.1">SCL_SENSOR</text>
<text x="107.8" y="40">LED_UP</text>
<text x="15.2" y="45.8">CCD_SI</text>
<text x="15.2" y="42.9">CCD_CLK</text>
<text x="107.8" y="45.8">INT_SENSOR</text>
<text x="107.8" y="42.9">RSV_PB4</text>
<text x="15.2" y="48.6">CCD_DM</text>
<text x="107.8" y="51.6">RSV_TX5</text>
<text x="107.8" y="48.6">LED_LEFT</text>
<text x="154.1" y="51.6">USB_CON</text>
<text x="15.2" y="57.4">EXT_BARO_SDA</text>
<text x="107.8" y="57.4">RSV_TX4</text>
<text x="107.8" y="54.4">RSV_RX4</text>
<text x="15.2" y="63.1">GPS_TX2</text>
<text x="15.2" y="60.2">EXT_BARO_SCL</text>
<text x="107.8" y="60.2">LED_RIGHT</text>
<text x="107.8" y="63.1">SWD_CLK</text>
<text x="15.2" y="68.9">GPS_RX2</text>
<text x="194.6" y="66">USB_D+</text>
<text x="194.6" y="68.9">USB_D-</text>
<text x="15.2" y="77.6">NRF_CSN</text>
<text x="107.8" y="77.6">USB_D+</text>
<text x="107.8" y="74.7">SWD_DATA</text>
<text x="15.2" y="80.5">NRF_SCK</text>
<text x="15.2" y="83.4">NRF_MISO</text>
<text x="107.8" y="83.4">BLE_RX1</text>
<text x="107.8" y="80.5">USB_D-</text>
<text x="15.2" y="86.3">NRF_MOSI</text>
<text x="15.2" y="89.2">NRF_CE</text>
<text x="107.8" y="86.3">BLE_TX1</text>
<text x="107.8" y="89.2">LED_BL</text>
<text x="15.2" y="95">BAT_B</text>
<text x="15.2" y="92.1">NRF_IRQ</text>
<text x="107.8" y="95">PWM_DOWN</text>
<text x="107.8" y="92.1">PWM_RIGHT</text>
<text x="15.2" y="97.9">BAT_A</text>
<text x="15.2" y="100.8">LED_APP</text>
<text x="107.8" y="100.8">PWM_UP</text>
<text x="107.8" y="97.9">PWM_LEFT</text>
<text x="151.2" y="97.9">LED_APP</text>
<text x="15.2" y="103.7">EXT_MAG_SCL</text>
<text x="15.2" y="106.6">EXT_MAG_SDA</text>
<text x="107.8" y="106.6">KEY_IN_BL</text>
<text x="107.8" y="103.7">KEY_IN_CFG</text>
<text x="252.6" y="106.6">KEY_IN_BL</text>
<text x="107.8" y="109.5">EXT_SONIC_SCL</text>
<text x="107.8" y="112.4">EXT_SONIC_SDA</text>
<text x="151.2" y="109.5">LED_BL</text>
<text x="252.6" y="109.5">KEY_IN_CFG</text>
<text x="87.5" y="150">KEY_SEL0</text>
<text x="136.7" y="150">RSV_TX4</text>
<text x="174.4" y="150">NRF_CE</text>
<text x="214.9" y="150">NRF_CSN</text>
<text x="214.9" y="147.1">NRF_3V3</text>
<text x="32.5" y="155.8">SWD_CLK</text>
<text x="87.5" y="152.9">KEY_SEL1</text>
<text x="87.5" y="155.8">KEY_SEL2</text>
<text x="136.7" y="152.9">RSV_RX4</text>
<text x="136.7" y="155.8">RSV_TX5</text>
<text x="174.4" y="152.9">NRF_SCK</text>
<text x="174.4" y="155.8">NRF_MISO</text>
<text x="214.9" y="152.9">NRF_MOSI</text>
<text x="214.9" y="155.8">NRF_IRQ</text>
<text x="32.5" y="158.7">SWD_DATA</text>
<text x="136.7" y="158.7">RSV_PB4</text>
</g>
<g font-size="2.6" fill="#004080">
<text x="53.6" y="21.5">VBAT</text>
<text x="81.4" y="21.5">VDD3</text>
<text x="53.6" y="24.4">PC13/RTC</text>
<text x="53.6" y="27.3">PC14/OSC32I</text>
<text x="81.7" y="24.4">VSS3</text>
<text x="83.5" y="27.3">PB9</text>
<text x="53.6" y="30.2">PC15/OSC32O</text>
<text x="53.6" y="33.1">PHO/OSCI</text>
<text x="53.6" y="35.9">PH1/OSCO</text>
<text x="75.9" y="35.9">PB7/SDA1</text>
<text x="79.5" y="33.1">BOOT0</text>
<text x="83.5" y="30.2">PB8</text>
<text x="53.6" y="38.9">NRST</text>
<text x="53.6" y="41.7">PC0/ADC10</text>
<text x="76.2" y="38.9">PB6/SCL1</text>
<text x="83.5" y="41.7">PB5</text>
<text x="53.6" y="44.7">PC1/ADC11</text>
<text x="53.6" y="47.5">PC2/ADC12</text>
<text x="72.7" y="44.7">PB4/JNTRST</text>
<text x="75.9" y="47.5">PB3/JTDO</text>
<text x="53.6" y="50.4">PC3/ADC13</text>
<text x="53.6" y="53.3">VSSA1</text>
<text x="76.4" y="53.3">PC12/TX5</text>
<text x="77.5" y="50.4">PD2/RX5</text>
<text x="53.6" y="56.2">VDDA1</text>
<text x="53.6" y="59.1">PA0/WKUP/CTS2 PC10/TX4</text>
<text x="76.1" y="56.2">PC11/RX4</text>
<text x="53.6" y="62">PA1/RST2</text>
<text x="53.6" y="64.9">PA2/TX2</text>
<text x="74.8" y="64.9">PA14/JTCK</text>
<text x="75.8" y="62">PA15/JTDI</text>
<text x="236" y="64.9">NC</text>
<text x="236" y="62">GND</text>
<text x="53.6" y="70.7">PA3/RX2</text>
<text x="81.4" y="70.7">VDD2</text>
<text x="236" y="70.7">DN</text>
<text x="236" y="67.8">DP</text>
<text x="245.9" y="70.7">SHIE2</text>
<text x="245.9" y="67.8">SHIE3</text>
<text x="53.6" y="73.6">VSS4</text>
<text x="53.6" y="76.5">VDD4</text>
<text x="74.5" y="76.5">PA13/JTMS</text>
<text x="79.8" y="73.6">VCAP2</text>
<text x="236" y="73.6">VUSB</text>
<text x="53.6" y="79.4">PA4/NSS1</text>
<text x="53.6" y="82.3">PA5/SCK1</text>
<text x="70.5" y="79.4">PA12/RTS1/D+</text>
<text x="71.1" y="82.3">PA11/CTS1/D-</text>
<text x="53.6" y="85.2">PA6/MISO1</text>
<text x="53.6" y="88.1">PA7/MOSI1</text>
<text x="76.2" y="85.2">PA10/RX1</text>
<text x="78" y="88.1">PA9/TX1</text>
<text x="53.6" y="91">PC4/ADC14</text>
<text x="53.6" y="93.9">PC5/ADC15</text>
<text x="70" y="93.9">PC9/TIM8_CH4</text>
<text x="75.8" y="91">PA8/UCK1</text>
<text x="53.6" y="96.8">PB0/ADC8</text>
<text x="53.6" y="99.7">PB1/ADC9</text>
<text x="70" y="99.7">PC7/TIM8_CH2</text>
<text x="70" y="96.8">PC8/TIM8_CH3</text>
<text x="53.6" y="102.6">PB2/BOOT1</text>
<text x="53.6" y="105.5">PB10/SCL2</text>
<text x="70" y="102.6">PC6/TIM8_CH1</text>
<text x="73.2" y="105.5">PB15/MOSI2</text>
<text x="53.6" y="108.3">PB11/SDA2</text>
<text x="53.6" y="111.3">VCAP1</text>
<text x="73.2" y="108.3">PB14/MISO2</text>
<text x="74.5" y="111.3">PB13/SCK2</text>
<text x="53.6" y="114.1">VDD1</text>
<text x="74.5" y="114.1">PB12/NSS2</text>
</g>
<g font-size="2.1">
<text x="30.4" y="2.2">5</text>
<text x="85.4" y="2.2">4</text>
<text x="140.5" y="2.2">3</text>
<text x="195.4" y="2.2">2</text>
<text x="250.5" y="2.2">1</text>
<text x=".8" y="30.1">D</text>
<text x="278.8" y="30.1">D</text>
<text x=".8" y="80.8">C</text>
<text x="278.8" y="80.8">C</text>
<text x=".8" y="131.5">B</text>
<text x="278.8" y="131.5">B</text>
<text x=".8" y="182.2">A</text>
<text x="278.8" y="182.2">A</text>
<text x="30.4" y="207.8">5</text>
<text x="85.4" y="207.8">4</text>
<text x="140.5" y="207.8">3</text>
<text x="195.4" y="207.8">2</text>
<text x="250.5" y="207.8">1</text>
</g>
</svg>
